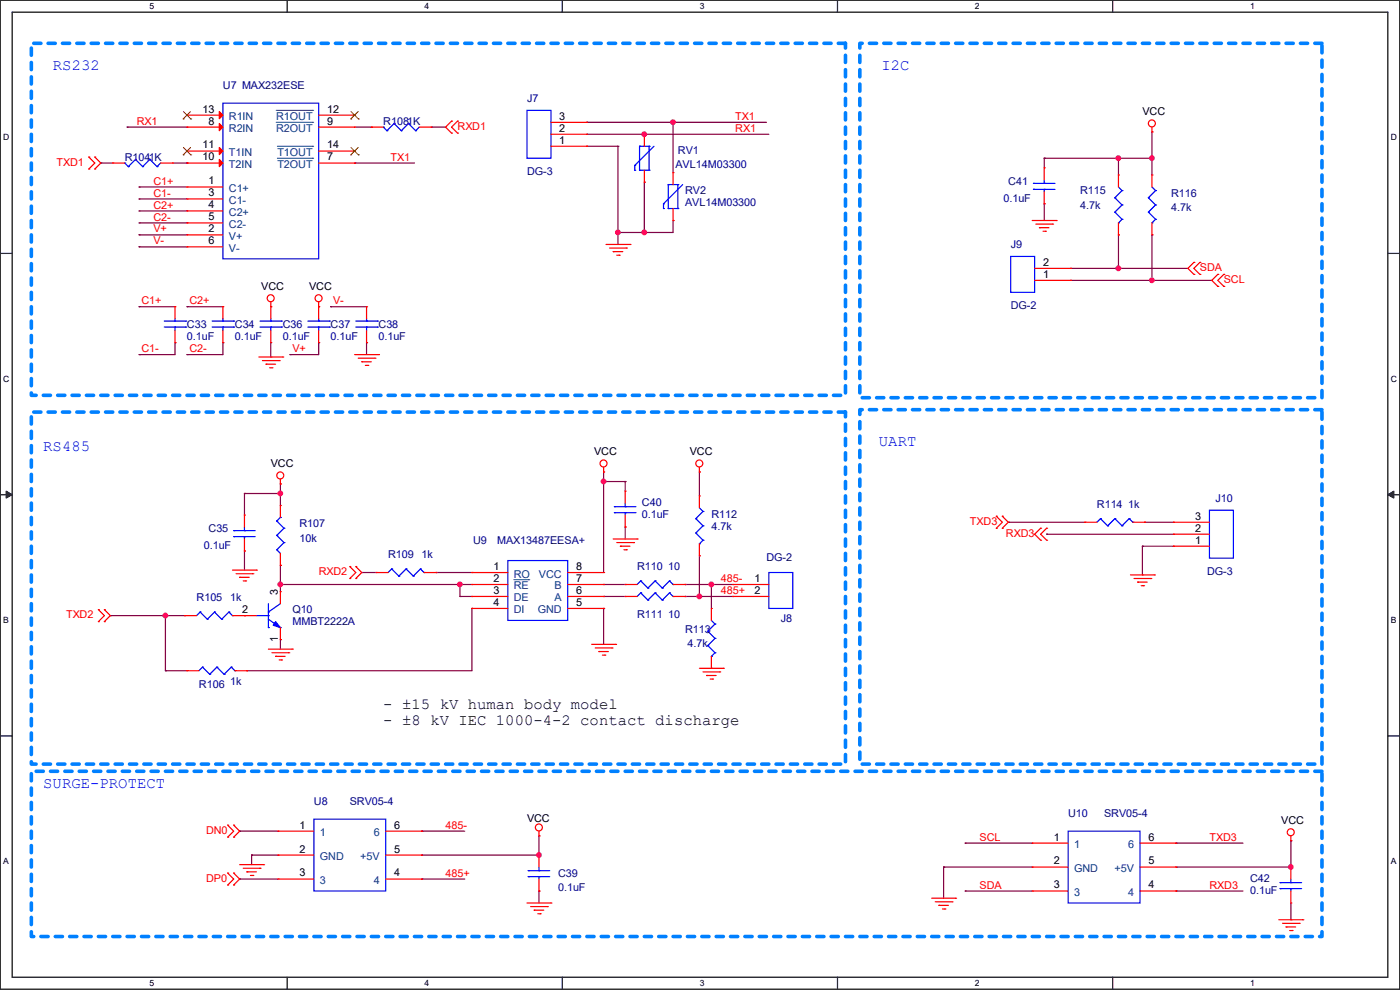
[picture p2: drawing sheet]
<svg xmlns="http://www.w3.org/2000/svg" width="297mm" height="210mm" viewBox="0 0 297 210" stroke-linecap="round" stroke-linejoin="round" font-family="sans-serif">
<path d="M0 0h297v209.8h-297zM2.6 2.6h291.8v204.7h-291.8z" fill="none" stroke="#000" stroke-width=".25"/>
<g fill="#fff">
<path d="M31.7 .3h1v2h-1z"/>
<path d="M31.7 207.6h1v1.9h-1z"/>
</g>
<path d="M60.9 0v2.6M60.9 207.3v2.5" fill="none" stroke="#000" stroke-width=".25"/>
<g fill="#fff">
<path d="M90.1 .3h1v2h-1z"/>
<path d="M90.1 207.6h1v1.9h-1z"/>
</g>
<path d="M119.3 0v2.6M119.3 207.3v2.5" fill="none" stroke="#000" stroke-width=".25"/>
<g fill="#fff">
<path d="M148.5 .3h.9v2h-.9z"/>
<path d="M148.5 207.6h.9v1.9h-.9z"/>
</g>
<path d="M177.7 0v2.6M177.7 207.3v2.5" fill="none" stroke="#000" stroke-width=".25"/>
<g fill="#fff">
<path d="M206.8 .3h1v2h-1z"/>
<path d="M206.8 207.6h1v1.9h-1z"/>
</g>
<path d="M236.1 0v2.6M236.1 207.3v2.5" fill="none" stroke="#000" stroke-width=".25"/>
<g fill="#fff">
<path d="M265.2 .3h1v2h-1z"/>
<path d="M265.2 207.6h1v1.9h-1z"/>
<path d="M.7 28.2h1.2v1.9h-1.2z"/>
<path d="M295.1 28.2h1.2v1.9h-1.2z"/>
<path d="M.7 79.3h1.2v2h-1.2z"/>
<path d="M295.1 79.3h1.2v2h-1.2z"/>
</g>
<path d="M0 53.8h2.6M294.4 53.8h2.6" fill="none" stroke="#000" stroke-width=".25"/>
<g fill="#fff">
<path d="M.7 130.5h1.2v2h-1.2z"/>
<path d="M295.1 130.5h1.1v2h-1.1z"/>
</g>
<path d="M0 104.9h2.6M294.4 104.9h2.6" fill="none" stroke="#000" stroke-width=".25"/>
<path d="M1.3 104.2l1.3 .7-1.3 .8zM294.4 104.9l1.3-.7v1.5z" fill="#000" stroke="#000" stroke-width=".21"/>
<g fill="#fff">
<path d="M.7 181.7h1.2v2h-1.2z"/>
<path d="M295.1 181.7h1.1v2h-1.1z"/>
</g>
<path d="M0 156.1h2.6M294.4 156.1h2.6" fill="none" stroke="#000" stroke-width=".25"/>
<path d="M6.6 9.2h172.8v74.7h-172.8zM182.4 9.2h98.1v75.2h-98.1zM6.6 87.4h172.8v74.7h-172.8zM182.4 86.9h98.1v75.2h-98.1zM6.6 163.6h273.9v35.1h-273.9z" fill="none" stroke="#0080ff" stroke-width=".76" stroke-dasharray="1.5"/>
<g fill="none" stroke="#800040" stroke-width=".25">
<path d="M21.4 34.6h.1M21.4 34.6h2.5M27 27h.1M27 27h12.7M29.5 39.7h.1M29.5 39.7h10.2M36.6 34.6h3.1M39.7 34.6h.1M75.2 34.6h.1M75.2 27h3.6M75.2 34.6h12.7M78.8 27h.1"/>
<path d="M91.5 27h.1M91.5 27h3M124.5 31h.1M124.5 26h.1M124.5 28.5h.1M124.5 26h38.1M124.5 28.5h38.6M124.5 31h6.6M131.1 31h.1M131.1 31v20.9M136.7 38.7h.1M136.7 28.5h.1"/>
<path d="M136.7 38.7v10.6M142.8 26h.1M142.8 26v10.6M221.5 33.6h.1M221.5 33.6h22.9M221.5 33.6v2M237.3 33.6h.1M237.3 33.6v3.5M244.4 33.6h.1M244.4 28h.1M244.4 28v9.1M29.5 42.2h.1"/>
<path d="M29.5 44.7h.1M29.5 47.3h.1M29.5 49.8h.1M29.5 52.4h.1M29.5 42.2h10.2M29.5 44.7h10.2M29.5 47.3h10.2M29.5 49.8h10.2M29.5 52.4h10.2M131.1 49.3h.1M136.7 49.3h.1M142.8 46.8h.1"/>
<path d="M142.8 46.8v2.5h-11.7M221.5 43.2h.1M221.5 43.2v3.6M227.1 56.9h.1M227.1 59.5h.1M227.1 56.9h24.9M227.1 59.5h30M237.3 56.9h.1M237.3 49.8h.1M237.3 49.8v7.1M244.4 59.5h.1M244.4 49.8h.1"/>
<path d="M244.4 49.8v9.7M29.5 65.1h.1M29.5 75.2h.1M29.5 65.1h7.6M37.1 72.7h.1M37.1 72.7v2.5h-7.6M39.7 65.1h.1M39.7 75.2h.1M39.7 65.1h7.6M47.3 72.7h.1M47.3 72.7v2.5h-7.6M57.4 75.7h.1"/>
<path d="M57.4 72.7v3M61.5 75.2h.1M67.6 72.7h.1M67.6 72.7v2.5h-6.1M70.1 65.1h.1M70.1 65.1h7.7M77.8 72.7h.1M77.8 72.7v2.5M51.9 104.7h.1M51.9 116.9h.1M51.9 104.7h7.6M51.9 104.7v4.6"/>
<path d="M51.9 116.9v4M59.5 119.9h.1M59.5 102.7h.1M59.5 104.7h.1M59.5 102.7v4.5M59.5 119.9v5.6M128.1 102.2h.1M128.1 100.1h.1M128.1 100.1v21.4M128.1 102.2h4.5M132.6 111.8h.1M132.6 102.2h.1"/>
<path d="M132.6 102.2v2M132.6 111.8v2.5M148.4 100.1h.1M148.4 117.9h.1M148.4 100.1v5.1M148.4 117.9v8.6M213.9 110.8h.1M213.9 110.8h16.3M222 113.3h.1M222 113.3h27M242.4 115.9h.1M242.4 115.9h6.6"/>
<path d="M242.4 115.9v6.1M242.9 110.8h.1M242.9 110.8h6.1M23.4 130.6h.1M23.4 130.6h15.8M35.1 130.6h.1M35.1 130.6v11.7M59.5 135.7h.1M59.5 124h.1M59.5 124h40.6M59.5 135.7v2M76.8 121.5h.1"/>
<path d="M76.8 121.5h3M92.5 121.5h.1M92.5 121.5h7.6M97.6 124h.1M97.6 126.5h.1M97.6 126.5h2.5M97.6 124v2.5M100.1 129.1h.1M100.1 129.1v13.2h-47.7M128.1 124h.1M128.1 126.5h.1M128.1 129.1h.1"/>
<path d="M128.1 124h4.5M128.1 126.5h4.5M128.1 129.1v7.6M145.3 124h.1M145.3 126.5h.1M145.3 124h10.2M145.3 126.5h10.2M148.4 126.5h.1M150.9 124h.1M150.9 124v5.1M242.4 122h.1M35.1 142.3h.1"/>
<path d="M35.1 142.3h4.6M52.4 142.3h.1M50.8 176.3h.1M50.8 176.3h8.2M89.5 176.3h.1M89.5 176.3h9.1M114.3 177.3h.1M114.3 177.3v4.1h-24.8M204.8 178.9h.1M204.8 178.9h14.2M249.5 178.9h.1M249.5 178.9h14.2"/>
<path d="M273.9 178.4h.1M273.9 178.4v5.5h-24.4M50.8 186.5h.1M50.8 186.5h8.2M53.4 181.4h.1M53.4 181.4h5.6M53.4 181.4v2M89.5 186.5h.1M89.5 181.4h.1M89.5 186.5h9.1M114.3 189h.1M114.3 189v2.6"/>
<path d="M200.2 183.9h.1M200.2 183.9h18.8M200.2 183.9v6.6M204.8 189h.1M204.8 189h14.2M249.5 183.9h.1M249.5 189h.1M249.5 189h14.2M273.9 195.1h.1M273.9 191.6v3.5"/>
</g>
<g fill="#f0f" stroke="#f0f" stroke-width=".25">
<circle cx="136.7" cy="49.3" r=".49"/>
<circle cx="237.3" cy="33.5" r=".49"/>
<circle cx="244.4" cy="33.5" r=".49"/>
<circle cx="148.4" cy="126.5" r=".49"/>
<circle cx="150.9" cy="124" r=".49"/>
<circle cx="237.3" cy="56.9" r=".49"/>
<circle cx="244.4" cy="59.5" r=".49"/>
<circle cx="142.8" cy="25.9" r=".49"/>
<circle cx="136.7" cy="28.5" r=".49"/>
<circle cx="35.1" cy="130.6" r=".49"/>
<circle cx="97.6" cy="124" r=".49"/>
<circle cx="59.5" cy="124" r=".49"/>
<circle cx="273.8" cy="183.9" r=".49"/>
<circle cx="131.1" cy="49.3" r=".49"/>
<circle cx="59.5" cy="104.7" r=".49"/>
<circle cx="128" cy="102.1" r=".49"/>
<circle cx="114.3" cy="181.4" r=".49"/>
</g>
<g fill="none" stroke="#f00" stroke-width=".25">
<path d="M18.8 33.3h.1M18.8 35.9h.1M18.8 33.3l1.3 1.3-1.3 1.3M20.1 35.9h.1M20.1 33.3h.1M20.1 33.3l1.3 1.3-1.3 1.3M23.9 34.6h.1M23.9 34.6h2.6M34.1 34.6h2.5M36.6 34.6h.1M39.7 39.7h.1M39.7 32h.1"/>
<path d="M39.7 34.6h.1M39.7 24.4h.1M39.7 27h.1M39.7 27h7.6M39.7 39.7h7.6M39.7 24.4h7.6M39.7 32h7.6M39.7 34.6h7.6M67.6 27h7.6M67.6 24.4h7.6M67.6 32h7.6M67.6 34.6h7.6"/>
<path d="M75.2 24.4h.1M75.2 27h.1M75.2 32h.1M75.2 34.6h.1M78.8 27h.1M78.8 27h2.5M88.9 27h2.6M91.5 27h.1M95.8 25.7h.1M95.8 28.2h.1M95.8 25.7l-1.3 1.3 1.3 1.2M97.1 28.2h.1"/>
<path d="M97.1 25.7h.1M97.1 25.7l-1.3 1.3 1.3 1.2M116.9 31h7.6M116.9 28.5h7.6M116.9 26h7.6M124.5 31h.1M124.5 28.5h.1M124.5 26h.1M136.7 28.5h.1M136.7 38.7h.1M136.7 28.5v2.5M136.7 36.1v2.6"/>
<path d="M142.8 36.6h.1M142.8 36.6v2.6M221.5 35.6h.1M221.5 35.6v2.5M237.3 37.1h.1M237.3 37.1v2.6M244.4 28h.1M244.4 37.1h.1M244.4 27v1M244.4 37.1v2.6M39.7 42.2h.1M39.7 44.7h.1"/>
<path d="M39.7 47.3h.1M39.7 49.8h.1M39.7 52.4h.1M39.7 42.2h7.6M39.7 44.7h7.6M39.7 47.3h7.6M39.7 49.8h7.6M39.7 52.4h7.6M128.6 51.9h5M129.3 52.6h3.6M130.1 53.4h.1M130.1 53.4h2"/>
<path d="M130.9 54.1h.5M131.4 54.1h.1M132.9 52.6h.1M133.6 51.9h.1M142.8 46.8h.1M142.8 44.2v2.6M219 46.8h5.1M219.5 59.5h7.6M219.5 56.9h7.6M219.8 47.5h3.5M220.5 48.3h.1M220.5 48.3h2"/>
<path d="M221.3 49.1h.5M221.5 43.2h.1M221.5 40.7v2.5M221.8 49.1h.1M223.3 47.5h.1M224.1 46.8h.1M227.1 59.5h.1M227.1 56.9h.1M237.3 49.8h.1M237.3 47.3v2.5M244.4 49.8h.1M244.4 47.3v2.5"/>
<path d="M253.3 55.7h.1M253.3 58.2h.1M253.3 55.7l-1.3 1.2 1.3 1.3M254.6 58.2h.1M254.6 55.7h.1M254.6 55.7l-1.3 1.2 1.3 1.3M258.4 58.2h.1M258.4 58.2l-1.3 1.3 1.3 1.2M259.6 58.2h.1M259.6 58.2l-1.2 1.3 1.2 1.2M37.1 65.1h.1M37.1 72.7h.1"/>
<path d="M37.1 65.1v2.5M37.1 70.1v2.6M47.3 65.1h.1M47.3 72.7h.1M47.3 65.1v2.5M47.3 70.1v2.6M54.9 75.7h5.1M55.7 76.5h3.5M56.4 77.3h.1M56.4 77.3h2.1M57.2 78h.5M57.4 65.1h.1"/>
<path d="M57.4 72.7h.1M57.4 64.1v3.5M57.4 70.1v2.6M57.7 78h.1M59.2 76.5h.1M60 75.7h.1M67.6 65.1h.1M67.6 72.7h.1M67.6 64.1v3.5M67.6 70.1v2.6M75.2 75.2h5.1M76 76h3.5"/>
<path d="M76.8 76.8h.1M76.8 76.8h2M77.5 77.5h.5M77.8 65.1h.1M77.8 72.7h.1M77.8 65.1v2.5M77.8 70.1v2.6M78 77.5h.1M79.5 76h.1M80.3 75.2h.1M258.4 60.7h.1M259.6 60.7h.1"/>
<path d="M128.1 99.1v1M148.4 99.1v1M51.9 116.9h.1M51.9 109.3h.1M51.9 109.3v2.5M51.9 114.3v2.6M59.5 102.7h.1M59.5 119.9h.1M59.5 107.2h.1M59.5 101.6v1.1M59.5 107.2v2.6M59.5 117.4v2.5"/>
<path d="M128.1 100.1h.1M130.1 114.3h5.1M130.9 115.1h3.5M131.6 115.9h.1M131.6 115.9h2M132.4 116.6h.5M132.6 111.8h.1M132.6 104.2h.1M132.6 104.2v2.5M132.6 109.3v2.5M132.9 116.6h.1M134.4 115.1h.1"/>
<path d="M135.2 114.3h.1M148.4 100.1h.1M148.4 105.2h.1M148.4 117.9h.1M148.4 105.2v2.5M148.4 115.4v2.5M211.4 109.5h.1M211.4 112.1h.1M211.4 109.5l1.2 1.3-1.2 1.3M212.6 112.1h.1M212.6 109.5h.1M212.6 109.5l1.3 1.3-1.3 1.3"/>
<path d="M220.8 112.1h.1M220.8 114.6h.1M220.8 112.1l-1.3 1.2 1.3 1.3M222 112.1h.1M222 114.6h.1M222 112.1l-1.2 1.2 1.2 1.3M230.2 110.8h.1M230.2 110.8h2.5M240.3 110.8h2.6M242.9 110.8h.1M249 115.9h.1M249 113.3h.1"/>
<path d="M249 110.8h.1M249 115.9h7.6M249 110.8h7.6M249 113.3h7.6M20.9 129.3h.1M20.9 131.9h.1M20.9 129.3l1.2 1.3-1.2 1.3M22.1 131.9h.1M22.1 129.3h.1M22.1 129.3l1.3 1.3-1.3 1.3M39.2 130.6h.1M39.2 130.6h2.5"/>
<path d="M49.3 120.9h5.1M49.3 130.6h5.1M50.1 121.7h3.5M50.8 122.5h.1M50.8 122.5h2.1M51.6 123.2h.5M51.9 130.6h.1M52.1 123.2h.1M53.6 121.7h.1M54.4 120.9h.1M56.9 137.7h5.1M57.7 138.5h3.6"/>
<path d="M58.5 139.2h.1M58.5 139.2h2M59.2 140h.5M59.5 125.5h.1M59.5 135.7h.1M59.5 125.5v2.6M59.5 133.1v2.6M59.7 140h.1M61.3 138.5h.1M62 137.7h.1M74.2 120.2h.1M74.2 122.7h.1"/>
<path d="M74.2 120.2l1.3 1.3-1.3 1.2M75.5 122.7h.1M75.5 120.2h.1M75.5 120.2l1.3 1.3-1.3 1.2M79.8 121.5h.1M79.8 121.5h2.5M90 121.5h2.5M92.5 121.5h.1M100.1 121.5h.1M100.1 124h.1M100.1 126.5h.1M100.1 129.1h.1"/>
<path d="M100.1 124h7.6M100.1 121.5h7.6M100.1 126.5h7.6M100.1 129.1h7.6M120.4 124h7.7M120.4 121.5h7.7M120.4 126.5h7.7M120.4 129.1h7.7M125.5 136.7h5.1M126.3 137.5h3.5M127 138.2h.1M127 138.2h2.1"/>
<path d="M127.8 139h.5M128.1 121.5h.1M128.1 124h.1M128.1 126.5h.1M128.1 129.1h.1M128.3 139h.1M129.8 137.5h.1M130.6 136.7h.1M132.6 124h.1M132.6 126.5h.1M132.6 124h2.6M132.6 126.5h2.6"/>
<path d="M142.8 124h2.5M142.8 126.5h2.5M145.3 124h.1M145.3 126.5h.1M150.9 129.1h.1M150.9 129.1v2.5M150.9 139.2v2.6M155.5 124h.1M155.5 126.5h.1M155.5 124h7.6M155.5 126.5h7.6M239.8 122h5.1"/>
<path d="M240.6 122.7h3.5M241.3 123.5h.1M241.3 123.5h2.1M242.1 124.2h.5M242.6 124.2h.1M244.1 122.7h.1M244.9 122h.1M39.7 142.3h.1M39.7 142.3h2.5M49.8 142.3h2.6M52.4 142.3h.1M148.4 141.8h5.1"/>
<path d="M149.1 142.5h3.6M149.9 143.3h.1M149.9 143.3h2M150.7 144.1h.5M150.9 141.8h.1M151.2 144.1h.1M152.7 142.5h.1M153.5 141.8h.1M48.3 175h.1M48.3 177.6h.1M48.3 175l1.3 1.3-1.3 1.3M49.6 177.6h.1"/>
<path d="M49.6 175h.1M49.6 175l1.2 1.3-1.2 1.3M59 176.3h.1M59 176.3h7.6M81.8 176.3h7.7M89.5 176.3h.1M114.3 177.3h.1M114.3 176.3v1M219 178.9h.1M219 178.9h7.6M241.9 178.9h7.6M249.5 178.9h.1"/>
<path d="M273.9 178.4h.1M273.9 177.3v1.1M48.3 185.2h.1M48.3 187.7h.1M48.3 185.2l1.3 1.3-1.3 1.2M49.6 187.7h.1M49.6 185.2h.1M49.6 185.2l1.2 1.3-1.2 1.2M50.8 183.4h5.1M51.6 184.2h3.6M52.4 185h.1M52.4 185h2"/>
<path d="M53.1 185.7h.5M53.6 185.7h.1M55.2 184.2h.1M55.9 183.4h.1M59 181.4h.1M59 186.5h.1M59 181.4h7.6M59 186.5h7.6M81.8 181.4h7.7M81.8 186.5h7.7M89.5 186.5h.1M89.5 181.4h.1"/>
<path d="M111.8 191.6h5.1M112.6 192.3h3.5M113.3 193.1h.1M113.3 193.1h2.1M114.1 193.8h.5M114.3 189h.1M114.3 181.4h.1M114.3 181.4v2.5M114.3 186.5v2.5M114.6 193.8h.1M116.1 192.3h.1M116.9 191.6h.1"/>
<path d="M197.7 190.5h5M198.4 191.3h3.6M199.2 192.1h.1M199.2 192.1h2M199.9 192.8h.5M200.4 192.8h.1M202 191.3h.1M202.7 190.5h.1M219 183.9h.1M219 189h.1M219 183.9h7.6M219 189h7.6"/>
<path d="M241.9 183.9h7.6M241.9 189h7.6M249.5 189h.1M249.5 183.9h.1M271.3 195.1h5.1M272.1 195.9h3.5M272.8 196.6h.1M272.8 196.6h2.1M273.6 197.4h.5M273.9 191.6h.1M273.9 183.9h.1M273.9 183.9v2.6"/>
<path d="M273.9 189v2.6M274.1 197.4h.1M275.6 195.9h.1M276.4 195.1h.1"/>
<circle cx="244.4" cy="26.2" r=".74"/>
<circle cx="57.4" cy="63.3" r=".74"/>
<circle cx="67.6" cy="63.3" r=".74"/>
<circle cx="128" cy="98.3" r=".74"/>
<circle cx="148.4" cy="98.3" r=".74"/>
<circle cx="59.5" cy="100.9" r=".74"/>
<circle cx="114.3" cy="175.5" r=".74"/>
<circle cx="273.8" cy="176.6" r=".74"/>
</g>
<g fill="none" stroke="#00f" stroke-width=".25">
<path d="M26.5 34.6h.1M26.5 34.6l.7 .7M27.2 35.3h.1M28.7 33.8h.1M28.7 33.8l1.6 1.5M28.7 33.8l-1.5 1.5M30.3 35.3h.1M31.8 33.8h.1M31.8 33.8l1.5 1.5M31.8 33.8l-1.5 1.5M33.3 35.3h.1M34.1 34.6l-.8 .7"/>
<path d="M47.3 21.9h20.3v33h-20.3zM81.3 27h.1M81.3 27l.8 .7M82.1 27.7h.1M83.6 26.2h.1M83.6 26.2l1.5 1.5M83.6 26.2l-1.5 1.5M85.1 27.7h.1M86.7 26.2h.1M86.7 26.2l1.5 1.5M86.7 26.2l-1.6 1.5M88.2 27.7h.1"/>
<path d="M88.9 27l-.7 .7M111.8 23.4h5.1v10.2h-5.1zM134.7 35.1h.1M134.7 36.1h.1M134.7 35.1v1M135.7 36.1h.1M135.7 31h.1M135.7 31h2M135.7 36.1h2M135.7 31v5.1M137.7 31h.1M137.7 36.1h.1"/>
<path d="M137.7 31v5.1M138.7 31l-4 4.1M141.8 39.2h.1M141.8 39.2h2M141.8 39.2v5M143.8 39.2h.1M143.8 39.2v5M144.8 39.2l-4 4M219.2 38.9h.1M219.2 38.9h4.6M221.5 38.9h.1M221.5 38.1v.8"/>
<path d="M237.3 39.7l.7 .7M244.4 39.7l.8 .7M140.8 43.2h.1M140.8 44.2h.1M140.8 43.2v1M141.8 44.2h.1M141.8 44.2h2M143.8 44.2h.1M214.4 54.4h5.1v7.6h-5.1zM219.2 40.2h.1M219.2 40.2h4.6M221.5 40.2h.1"/>
<path d="M221.5 40.2v.5M236.5 42h.1M236.5 45h.1M236.5 42l1.5 1.5M236.5 45l1.5 1.5M237.3 47.3h.1M238 40.4h.1M238 43.5h.1M238 46.5h.1M238 40.4l-1.5 1.6M238 43.5l-1.5 1.5M238 46.5l-.7 .8"/>
<path d="M243.6 42h.1M243.6 45h.1M243.6 42l1.6 1.5M243.6 45l1.6 1.5M244.4 47.3h.1M245.2 40.4h.1M245.2 43.5h.1M245.2 46.5h.1M245.2 40.4l-1.6 1.6M245.2 43.5l-1.6 1.5M245.2 46.5l-.8 .8M34.8 69.4h4.6"/>
<path d="M34.8 68.1h4.6M37.1 68.1h.1M37.1 69.4h.1M37.1 67.6v.5M37.1 69.4v.7M39.4 69.4h.1M39.4 68.1h.1M45 69.4h4.6M45 68.1h4.6M47.3 68.1h.1M47.3 69.4h.1M47.3 67.6v.5"/>
<path d="M47.3 69.4v.7M49.6 69.4h.1M49.6 68.1h.1M55.2 69.4h4.5M55.2 68.1h4.5M57.4 68.1h.1M57.4 69.4h.1M57.4 67.6v.5M57.4 69.4v.7M59.7 69.4h.1M59.7 68.1h.1M65.3 69.4h4.6"/>
<path d="M65.3 68.1h4.6M67.6 68.1h.1M67.6 69.4h.1M67.6 67.6v.5M67.6 69.4v.7M69.9 69.4h.1M69.9 68.1h.1M75.5 69.4h4.6M75.5 68.1h4.6M77.8 68.1h.1M77.8 69.4h.1M77.8 67.6v.5"/>
<path d="M77.8 69.4v.7M80.1 69.4h.1M80.1 68.1h.1M49.6 112.6h.1M49.6 113.8h.1M49.6 112.6h4.5M49.6 113.8h4.5M51.9 113.8h.1M51.9 112.6h.1M51.9 111.8v.8M51.9 113.8v.5M58.7 116.6h.1"/>
<path d="M58.7 113.6h.1M58.7 110.5h.1M58.7 116.6l.8 .8M58.7 113.6l1.5 1.5M58.7 110.5l1.5 1.6M59.5 109.8h.1M59.5 109.8l-.8 .7M60.2 115.1h.1M60.2 112.1h.1M60.2 112.1l-1.5 1.5M60.2 115.1l-1.5 1.5M107.7 118.9h12.7v12.7h-12.7z"/>
<path d="M130.3 107.5h.1M130.3 108.8h.1M130.3 107.5h4.6M130.3 108.8h4.6M132.6 108.8h.1M132.6 107.5h.1M132.6 106.7v.8M132.6 108.8v.5M147.6 110h.1M147.6 113.1h.1M147.6 110l1.5 1.5M147.6 113.1l1.5 1.5"/>
<path d="M148.4 115.4h.1M148.4 107.7l.7 .8M149.1 108.5h.1M149.1 111.5h.1M149.1 114.6h.1M149.1 108.5l-1.5 1.5M149.1 111.5l-1.5 1.6M149.1 114.6l-.7 .8M233.5 110h.1M233.5 110l-.8 .8M233.5 110l1.5 1.5M235 111.5h.1"/>
<path d="M236.5 110h.1M236.5 110l-1.5 1.5M236.5 110l1.5 1.5M238 111.5h.1M239.6 110h.1M239.6 110l-1.6 1.5M239.6 110l.7 .8M240.3 110.8h.1M256.6 108.2h5.1v10.2h-5.1zM42.5 129.8h.1M42.5 129.8l-.8 .8M42.5 129.8l1.5 1.6"/>
<path d="M44 131.4h.1M45.5 129.8h.1M45.5 129.8l-1.5 1.6M45.5 129.8l1.5 1.6M47 131.4h.1M48.6 129.8h.1M48.6 129.8l-1.6 1.6M48.6 129.8l.7 .8M49.3 130.6h.1M54.4 130.6h2.5M56.9 129.8h.1M56.9 133.1h.1"/>
<path d="M56.9 130.6h.1M56.9 131.4l2.6 1.7M56.9 128.1v5M59.5 133.1h.1M59.5 128.1l-2.6 1.7M83.1 120.7h.1M83.1 120.7l-.8 .8M83.1 120.7l1.5 1.5M84.6 122.2h.1M86.1 120.7h.1M86.1 120.7l-1.5 1.5M86.1 120.7l1.6 1.5"/>
<path d="M87.7 122.2h.1M89.2 120.7h.1M89.2 120.7l-1.5 1.5M89.2 120.7l.8 .8M90 121.5h.1M135.9 123.2h.1M135.9 125.8h.1M135.9 123.2l-.7 .8M135.9 123.2l1.6 1.6M135.9 125.8l-.7 .7M135.9 125.8l1.6 1.5M137.5 124.8h.1"/>
<path d="M137.5 127.3h.1M139 123.2h.1M139 125.8h.1M139 123.2l-1.5 1.6M139 123.2l1.5 1.6M139 125.8l-1.5 1.5M139 125.8l1.5 1.5M140.5 124.8h.1M140.5 127.3h.1M142 123.2h.1M142 125.8h.1M142 123.2l-1.5 1.6"/>
<path d="M142 123.2l.8 .8M142 125.8l-1.5 1.5M142 125.8l.8 .7M142.8 124h.1M142.8 126.5h.1M150.2 133.9h.1M150.2 136.9h.1M150.2 136.9l1.5 1.6M150.2 133.9l1.5 1.5M150.9 139.2h.1M150.9 131.6l.8 .8M151.7 132.4h.1"/>
<path d="M151.7 135.4h.1M151.7 138.5h.1M151.7 132.4l-1.5 1.5M151.7 135.4l-1.5 1.5M151.7 138.5l-.8 .7M163.1 121.5h5.1v7.6h-5.1zM43 141.5h.1M43 141.5l-.8 .8M43 141.5l1.5 1.5M44.5 143h.1M46 141.5h.1M46 141.5l-1.5 1.5"/>
<path d="M46 141.5l1.5 1.5M47.5 143h.1M49.1 141.5h.1M49.1 141.5l-1.6 1.5M49.1 141.5l.7 .8M49.8 142.3h.1M66.6 173.8h15.2v15.2h-15.2zM226.6 176.3h15.3v15.3h-15.3zM112.1 184.7h.1M112.1 186h.1M112.1 184.7h4.5M112.1 186h4.5"/>
<path d="M114.3 186h.1M114.3 184.7h.1M114.3 183.9v.8M114.3 186v.5M271.6 187.2h.1M271.6 188.5h.1M271.6 187.2h4.5M271.6 188.5h4.5M273.9 188.5h.1M273.9 187.2h.1M273.9 186.5v.7M273.9 188.5v.5"/>
</g>
<g fill="none" stroke="#804000" stroke-width=".21">
<path d="M38.9 32.9h.1M38.9 25.2h.1M38.9 31.3l1.6 1.6M38.9 23.7l1.6 1.5M40.4 31.3l-1.5 1.6M40.4 23.7l-1.5 1.5M40.5 32.9h.1M40.5 25.2h.1M74.4 25.2h.1M74.4 32.9h.1M74.5 23.7l1.5 1.5M74.5 31.3l1.5 1.6"/>
<path d="M76 23.7l-1.6 1.5M76 31.3l-1.6 1.6M76 25.2h.1M76 32.9h.1"/>
</g>
<path d="M58.6 23.4h7.7M58.6 26h7.7M58.8 31h7.5M58.8 33.6h7.5M66.3 23.4h.1M66.3 26h.1M66.3 31h.1M66.3 33.6h.1M109 123h3.2M112.2 123h.1" fill="none" stroke="#004080" stroke-width=".21"/>
<g fill="#f00" stroke="#f00" stroke-width=".25">
<path d="M46.5 31.3l.8 .7-.8 .8z"/>
<path d="M46.5 33.8l.8 .8-.8 .7z"/>
<path d="M46.5 23.7l.8 .7-.8 .8z"/>
<path d="M46.5 26.2l.8 .8-.8 .7z"/>
</g>
<path d="M58.5 131.9l1 1.2-1.5-.5z" fill="#00f" stroke="#00f" stroke-width=".25"/>
<g font-size="3.3" fill="#00f">
<text x="11.2" y="14.9">RS232</text>
<text x="187" y="14.9">I2C</text>
<text x="9.2" y="95.6">RS485</text>
<text x="186.5" y="94.6">UART</text>
<text x="9.2" y="167.3">SURGE-PROTECT</text>
</g>
<g font-size="3.3">
<text x="81.3" y="150.5">- ±15 kV human body model</text>
<text x="81.3" y="153.8">- ±8 kV IEC 1000-4-2 contact discharge</text>
</g>
<g font-size="2.3">
<text x="43" y="23.9">13</text>
<text x="69.4" y="23.9">12</text>
<text x="44.2" y="26.4">8</text>
<text x="69.4" y="26.4">9</text>
<text x="118.7" y="27.9">2</text>
<text x="118.7" y="25.4">3</text>
<text x="242.4" y="24.5">VCC</text>
<text x="43" y="31.5">11</text>
<text x="43" y="34">10</text>
<text x="69.4" y="31.5">14</text>
<text x="69.4" y="34">7</text>
<text x="118.7" y="30.5">1</text>
<text x="44.2" y="39.1">1</text>
<text x="44.2" y="41.7">3</text>
<text x="44.2" y="44.2">4</text>
<text x="44.2" y="46.7">5</text>
<text x="44.2" y="49.3">2</text>
<text x="44.2" y="51.8">6</text>
<text x="221.3" y="58.9">1</text>
<text x="221.3" y="56.4">2</text>
<text x="55.4" y="61.6">VCC</text>
<text x="65.6" y="61.6">VCC</text>
<text x="57.4" y="99.1">VCC</text>
<text x="126" y="96.6">VCC</text>
<text x="146.3" y="96.6">VCC</text>
<text x="253.5" y="112.8">2</text>
<text x="253.5" y="110.2">3</text>
<text x="253.5" y="115.3">1</text>
<text x="104.7" y="120.9">1</text>
<text x="104.7" y="123.4">2</text>
<text x="104.7" y="126">3</text>
<text x="122.2" y="120.9">8</text>
<text x="122.2" y="123.4">7</text>
<text x="122.2" y="126">6</text>
<text x="160.1" y="123.4">1</text>
<text x="160.1" y="126">2</text>
<text x="51.4" y="130">2</text>
<text x="58.9" y="126.3" transform="rotate(-90 58.9 126.3)">3</text>
<text x="104.7" y="128.5">4</text>
<text x="122.2" y="128.5">5</text>
<text x="58.9" y="136.2" transform="rotate(-90 58.9 136.2)">1</text>
<text x="63.5" y="175.8">1</text>
<text x="83.6" y="175.8">6</text>
<text x="111.8" y="174.3">VCC</text>
<text x="223.6" y="178.3">1</text>
<text x="243.6" y="178.3">6</text>
<text x="271.8" y="174.8">VCC</text>
<text x="63.5" y="180.8">2</text>
<text x="63.5" y="185.9">3</text>
<text x="83.6" y="185.9">4</text>
<text x="83.6" y="180.8">5</text>
<text x="223.6" y="183.4">2</text>
<text x="243.6" y="183.4">5</text>
<text x="223.6" y="188.5">3</text>
<text x="243.6" y="188.5">4</text>
</g>
<g font-size="2.3" fill="#000080">
<text x="47.3" y="18.9">U7 MAX232ESE</text>
<text x="111.8" y="21.7">J7</text>
<text x="81.3" y="26.5">R1081K</text>
<text x="26.5" y="34.1">R1041K</text>
<text x="143.3" y="35.6">AVL14M03300</text>
<text x="143.8" y="32.6">RV1</text>
<text x="111.8" y="37.2">DG-3</text>
<text x="145.3" y="41.2">RV2</text>
<text x="213.9" y="39.2">C41</text>
<text x="229.2" y="41.2">R115</text>
<text x="248.5" y="41.7">R116</text>
<text x="145.3" y="43.8">AVL14M03300</text>
<text x="212.9" y="42.8">0.1uF</text>
<text x="229.2" y="44.3">4.7k</text>
<text x="248.5" y="44.8">4.7k</text>
<text x="214.4" y="52.7">J9</text>
<text x="214.4" y="65.6">DG-2</text>
<text x="39.7" y="69.7">C33</text>
<text x="49.8" y="69.7">C34</text>
<text x="60" y="69.7">C36</text>
<text x="70.1" y="69.7">C37</text>
<text x="80.3" y="69.7">C38</text>
<text x="39.7" y="72.2">0.1uF</text>
<text x="49.8" y="72.2">0.1uF</text>
<text x="60" y="72.2">0.1uF</text>
<text x="70.1" y="72.2">0.1uF</text>
<text x="80.3" y="72.2">0.1uF</text>
<text x="136.2" y="107.3">C40</text>
<text x="232.7" y="107.8">R114 1k</text>
<text x="257.9" y="106.5">J10</text>
<text x="44.2" y="112.9">C35</text>
<text x="63.5" y="111.8">R107</text>
<text x="136.2" y="109.8">0.1uF</text>
<text x="150.9" y="109.8">R112</text>
<text x="150.9" y="112.4">4.7k</text>
<text x="43.2" y="116.4">0.1uF</text>
<text x="63.5" y="114.9">10k</text>
<text x="82.3" y="118.4">R109</text>
<text x="89.5" y="118.4">1k</text>
<text x="100.4" y="115.4">U9</text>
<text x="105.5" y="115.4">MAX13487EESA+</text>
<text x="162.6" y="119">DG-2</text>
<text x="135.2" y="121">R110 10</text>
<text x="256.1" y="122">DG-3</text>
<text x="41.7" y="127.6">R105</text>
<text x="48.8" y="127.6">1k</text>
<text x="62" y="130.1">Q10</text>
<text x="135.2" y="131.1">R111 10</text>
<text x="165.7" y="131.9">J8</text>
<text x="62" y="132.7">MMBT2222A</text>
<text x="145.3" y="134.2">R113</text>
<text x="145.8" y="137.2">4.7k</text>
<text x="42.2" y="145.9">R106</text>
<text x="48.8" y="145.4">1k</text>
<text x="66.6" y="170.8">U8</text>
<text x="74.2" y="170.8">SRV05-4</text>
<text x="226.6" y="173.3">U10</text>
<text x="234.2" y="173.3">SRV05-4</text>
<text x="118.4" y="186">C39</text>
<text x="118.4" y="189.1">0.1uF</text>
<text x="265.2" y="187">C42</text>
<text x="265.2" y="189.6">0.1uF</text>
</g>
<g font-size="2.3" fill="#f00">
<text x="29" y="26.5">RX1</text>
<text x="97.1" y="27.5">RXD1</text>
<text x="156" y="25.4">TX1</text>
<text x="156" y="28">RX1</text>
<text x="12" y="35.1">TXD1</text>
<text x="82.8" y="34.1">TX1</text>
<text x="32.6" y="39.2">C1+</text>
<text x="32.6" y="41.7">C1-</text>
<text x="32.6" y="44.2">C2+</text>
<text x="32.6" y="46.8">C2-</text>
<text x="32.6" y="49.3">V+</text>
<text x="32.6" y="51.9">V-</text>
<text x="254.6" y="57.5">SDA</text>
<text x="30" y="64.6">C1+</text>
<text x="40.2" y="64.6">C2+</text>
<text x="70.7" y="64.6">V-</text>
<text x="259.6" y="60">SCL</text>
<text x="30" y="74.7">C1-</text>
<text x="40.2" y="74.7">C2-</text>
<text x="62" y="74.7">V+</text>
<text x="205.8" y="111.3">TXD3</text>
<text x="213.4" y="113.9">RXD3</text>
<text x="67.6" y="122">RXD2</text>
<text x="153" y="123.5">485-</text>
<text x="14" y="131.1">TXD2</text>
<text x="153" y="126">485+</text>
<text x="43.7" y="176.9">DN0</text>
<text x="94.5" y="175.8">485-</text>
<text x="207.8" y="178.3">SCL</text>
<text x="256.6" y="178.3">TXD3</text>
<text x="94.5" y="186">485+</text>
<text x="43.7" y="187">DP0</text>
<text x="207.8" y="188.5">SDA</text>
<text x="256.6" y="188.5">RXD3</text>
</g>
<g font-size="2.3" fill="#004080">
<text x="48.6" y="25.5">R1IN</text>
<text x="48.6" y="28">R2IN</text>
<text x="58.6" y="25.5">R1OUT</text>
<text x="58.6" y="28">R2OUT</text>
<text x="48.6" y="33.1">T1IN</text>
<text x="48.6" y="35.6">T2IN</text>
<text x="58.8" y="33.1">T1OUT</text>
<text x="58.8" y="35.6">T2OUT</text>
<text x="48.6" y="40.7">C1+</text>
<text x="48.6" y="43.3">C1-</text>
<text x="48.6" y="45.8">C2+</text>
<text x="48.6" y="48.3">C2-</text>
<text x="48.6" y="50.9">V+</text>
<text x="48.6" y="53.4">V-</text>
<text x="109" y="122.5">RO</text>
<text x="109" y="125.1">RE</text>
<text x="114.3" y="122.5">VCC</text>
<text x="117.6" y="125.1">B</text>
<text x="109" y="127.6">DE</text>
<text x="109" y="130.1">DI</text>
<text x="114.1" y="130.1">GND</text>
<text x="117.6" y="127.6">A</text>
<text x="67.9" y="177.4">1</text>
<text x="79.3" y="177.4">6</text>
<text x="227.9" y="179.9">1</text>
<text x="239.3" y="179.9">6</text>
<text x="67.9" y="182.5">GND</text>
<text x="76.4" y="182.5">+5V</text>
<text x="227.9" y="185">GND</text>
<text x="236.4" y="185">+5V</text>
<text x="67.9" y="187.5">3</text>
<text x="79.3" y="187.5">4</text>
<text x="227.9" y="190.1">3</text>
<text x="239.3" y="190.1">4</text>
</g>
<g font-size="1.8">
<text x="31.7" y="1.9">5</text>
<text x="90.1" y="1.9">4</text>
<text x="148.5" y="1.9">3</text>
<text x="206.8" y="1.9">2</text>
<text x="265.2" y="1.9">1</text>
<text x=".7" y="29.8">D</text>
<text x="295.1" y="29.8">D</text>
<text x=".7" y="80.9">C</text>
<text x="295.1" y="80.9">C</text>
<text x=".7" y="132.1">B</text>
<text x="295.1" y="132.1">B</text>
<text x=".7" y="183.3">A</text>
<text x="295.1" y="183.3">A</text>
<text x="31.7" y="209.2">5</text>
<text x="90.1" y="209.2">4</text>
<text x="148.5" y="209.2">3</text>
<text x="206.8" y="209.2">2</text>
<text x="265.2" y="209.2">1</text>
</g>
</svg>
